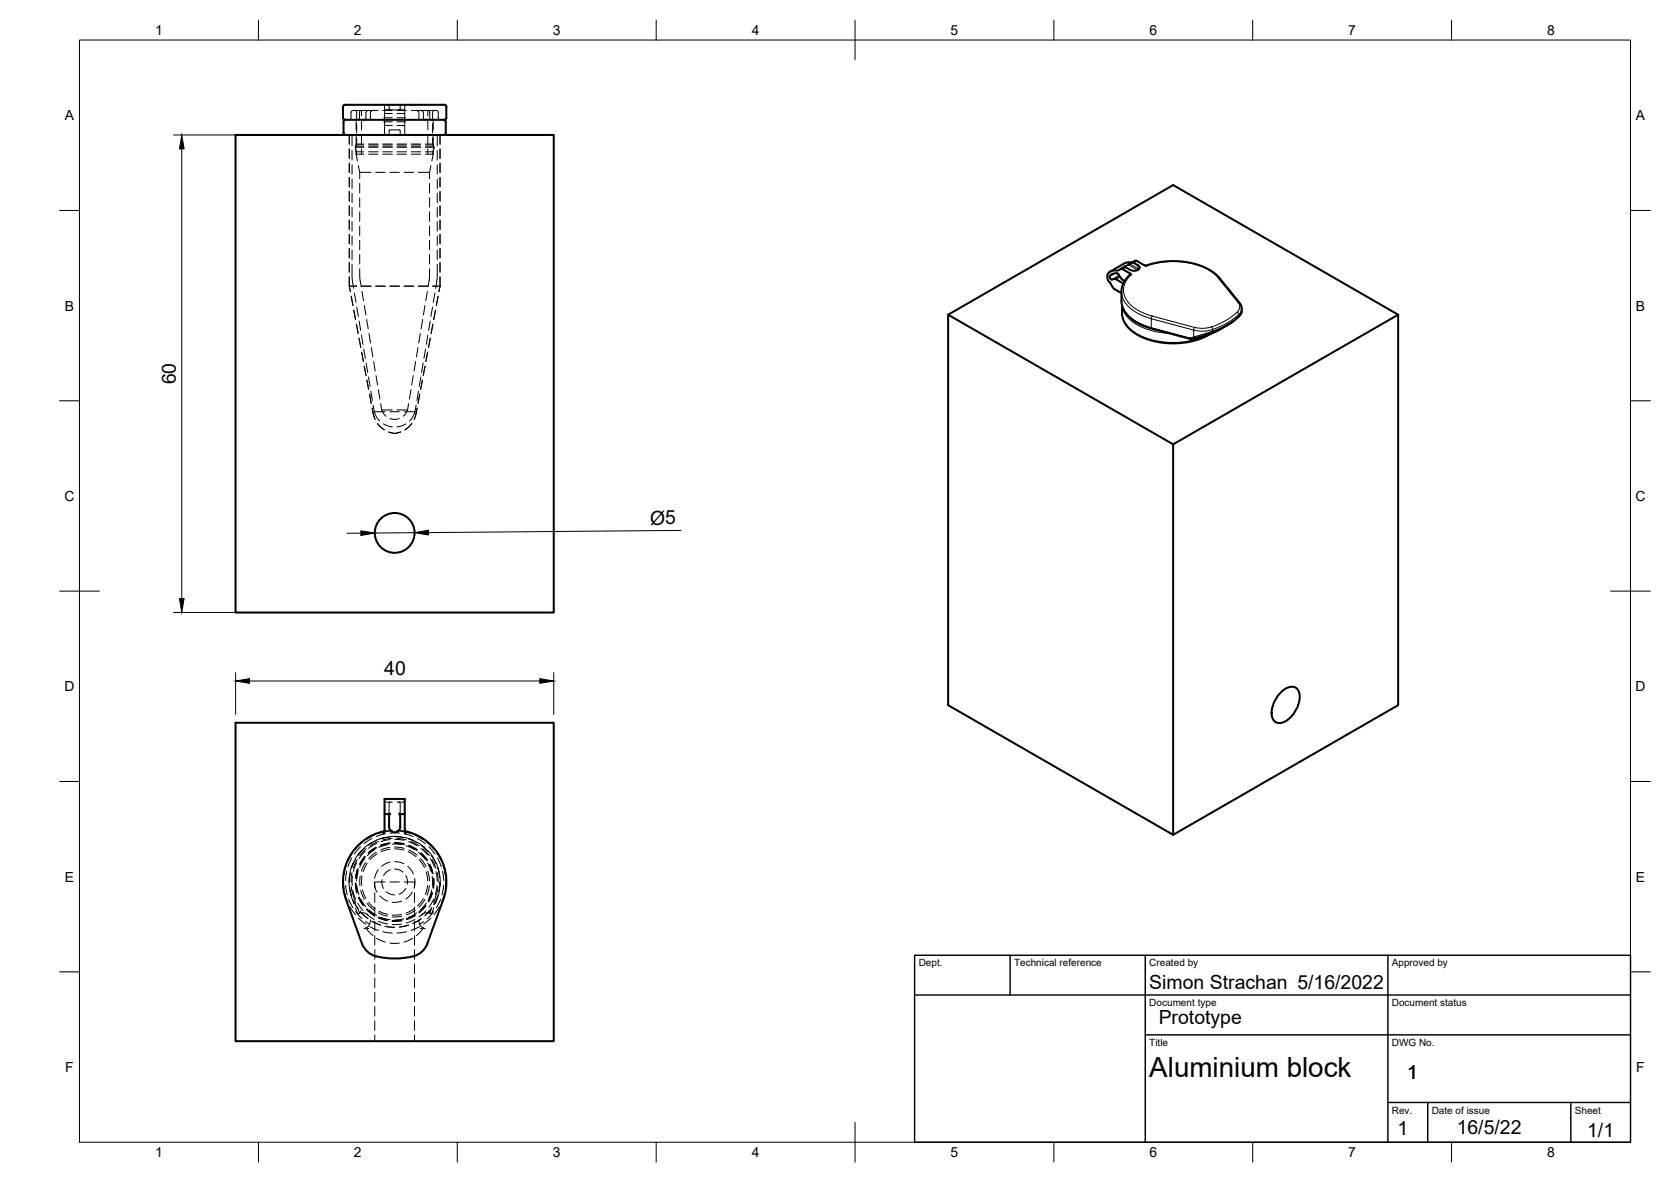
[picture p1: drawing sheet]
<svg xmlns="http://www.w3.org/2000/svg" width="420mm" height="297mm" viewBox="0 0 420 297" stroke-linecap="round" stroke-linejoin="round" font-family="sans-serif">
<!-- layer: Visible -->
<g fill="none" stroke="#000" stroke-width=".51">
<path d="M59.2 33.9h80v120h-80zM86.9 30.1l-.4 .2-.1 .3v2.8l.1 .3 .4 .2M93.3 27.8h.1M105.1 27.8h.1M111.6 30.1l.4 .2 .1 .3v2.8l-.3 .4-.2 .1M112.2 26.8v2.8M112.2 26.8l-.2-.4-.3-.1h-24.9l-.5 .3-.1 .2v2.8l.1 .2 .4 .3h25l.3-.1 .2-.4M238.4 79.1l56.6-32.6 56.6 32.6v98.1l-56.6 32.6M279 69.4l.2 .6 .4 .3M279.2 71.1l1.1 1.6M280.2 70.1l.4 .1M280.2 70.1l-.7 .2"/>
<path d="M280.2 72.7l1.8 1M280.6 70.2l1.8 1M281.3 69l.4 .8M281.3 69a1.67 1.67 0 0 0-1.7-.1l-.6 .6M281.7 69.7l1.1 .9M281.8 67.6l-.7 .4-1.8 .2-.7 .5-.2 1.2 .3 .7 .5 .6M281.8 67.6l.5 .1 1.9 1.1 .2 .3M282 67.4v.1M282.1 76.8l.1 2.9 .9 2 1.1 1.1 1.1 .9 3.1 1.5 3.7 .9 4.5 .1 3.6-.6 2.3-.7 1.8-.9M283.8 66.5h-.2M283.8 66.4h.1M284.1 69.1l-1.3 1.4-.7 1.7-.1 3.8 .3 1.3 .9 1.6 1.3 1.2 2 1.3 2.4 1 10.8 2.8 3.5-.9 3.6-1.5 4-2.6 1-1 .4-.8"/>
<path d="M284.6 66l-.8 .5M284.6 66h.3l1.3 .7a.61 .61 0 0 1 .4 .5 .61 .61 0 0 1-.4 .6l-.8 .2a3.4 3.4 0 0 1-2.5-.9l-1.1 .5M284.7 65.9l-1.8 .2-3.8 2.2M285.4 65.5l-.8 .5M285.4 65.5l.5 .1M285.9 65.6l1.9 1.1 .5 .1M288.1 66.8l3.6-.9 4.2-.3 4.1 .6 3.1 1.1 1.9 1.1 1.6 1.5 5.2 6.4 .4 1v1M351.6 79.1l-56.6 32.6v98.1l-56.6-32.6v-98.1l56.6 32.6M322 174a3.3 3.3 0 0 1 3.8-1.2 3.3 3.3 0 0 1 .8 3.9 6.9 6.9 0 0 1-4.7 5 2.1 2.1 0 0 1-2.2-2.5l.5-2.4 .8-1.5zM59.2 181.6h80v80h-80zM96.4 209.5l.3-.6v-8.1h5.1v8.1l.2 .6M96.7 204.6h1.3"/>
<path d="M96.7 208.7v.1a13.1 13.1 0 0 0-9.7 17.3l4 11a5.6 5.6 0 0 0 5.4 3.6 17 17 0 0 0 8.8-.9 5.1 5.1 0 0 0 2.3-2.7l3.9-11a13 13 0 0 0-9.6-17.3v-.1M98 204.5l-.2 1.5a4.2 4.2 0 0 0 .3 2.6 1.41 1.41 0 0 0 1.6 .5 1.41 1.41 0 0 0 .9-1.4l-.1-3.2M98 204.6h.1M98.1 204.5l-.1 .1M100.4 204.5l.1 .1M100.5 204.6h1.3M100.5 204.6h.1"/>
<circle cx="99.2" cy="133.9" r="5"/>
</g>
<!-- layer: Hidden -->
<g fill="none" stroke="#000" stroke-width=".25">
<path d="M87.8 33.9v2.3M87.8 37.4v2.4M88.5 33.9v2.7M88.5 37.8v2.4M89.2 27.8l.3 .1 .2 .4v1.6M89.3 36.9l2.2 .1h-2.1M89.5 36.4h2M89.5 38.1h2M89.5 38.7h2M89.5 36.4l-.2 .5 .2 1.2M89.5 30.1v2.6M89.5 33.9v2.5"/>
<path d="M89.5 38.1v.6M89.5 38.7l.4 1.7M89.7 36.2h1.8M89.7 36.2l-.3 .8 .3 1.7M89.7 31v2.4M89.7 34.6v1.6M90.7 27.8l-2.3 .1-.1 .3-.1 1.6-.4 .3M90.9 27.8v1.3M90.9 30.3v2.3M90.9 33.9v2.3M90.9 37.4v1.3M92.7 36.2h2.4"/>
<path d="M92.7 37h2.4M92.7 36.4h2.4M92.7 38.1h2.4M92.7 38.7h2.4M92.7 27.8h-2.1l-.2 .4v1.5l-.4 .4M93.6 27.8l-.5 .4v1.9M95.1 27.8l-2.8 .1-.3 .3v1.6l-.5 .3M96.2 27.8h2.4M96.2 36.2h2.4M96.2 37h2.4M96.2 36.4h2.4M96.2 38.1h2.4"/>
<path d="M96.2 38.7h2.4M96.5 29.6h2.1M96.5 30.6h2.1M96.7 26.3v7.6M96.7 27.6h1.4M96.7 28.5h1.9M96.7 31.5h1.9M97.8 33.9v-1l.2-.3h2.5l.1 .3v1M97.8 26.3v1.1l.2 .2h2.4l.2-.2v-1.1M98.1 32.6h.1M99.8 29.6h2.2M99.8 30.6h2.2"/>
<path d="M99.8 27.8h2.4M99.8 36.2h2.4M99.8 37h2.4M99.8 36.4h2.4M99.8 38.1h2.4M99.8 38.7h2.4M99.8 28.5h2M99.8 31.5h2M101.8 26.3v7.6M101.8 27.6h-1.4M103.4 27.8l2.8 .1 .2 .3 .1 1.6 .4 .3M103.4 36.2h2.4"/>
<path d="M103.4 37h2.4M103.4 36.4h2.4M103.4 38.1h2.4M103.4 38.7h2.4M104.8 27.8l.5 .4v1.9M105.7 27.8h2M107 36.2h1.8M107 36.4h1.9M107 38.1h1.9M107 38.7h1.9M107.6 27.8v1.3M107.6 30.3v2.3"/>
<path d="M107.6 33.9v2.3M107.6 37.4v1.3M108.5 30.1l-.4-.4v-1.5l-.4-.4 2.3 .1 .2 .3v1.6l.5 .3M108.8 31v2.4M108.8 34.6v1.6M108.8 36.2l.3 .8M108.9 36.4l.2 .5M108.9 30.1v2.6M108.9 33.9v2.5M108.9 38.1v.6M108.9 38.7l-.3 1.7M109.1 37l-.3 1.7"/>
<path d="M109.1 36.9l-2.1 .1h2.1M109.1 36.9l-.2 1.2M109.3 27.8l-.3 .1-.2 .4v1.6M109.9 33.9v2.7M109.9 37.8v2.4M110.6 33.9v2.3M110.6 37.4v2.4M87.8 41v2.4M87.8 44.6v2.4M87.8 48.1v2.4M87.8 51.7v2.4M87.8 55.3v2.4"/>
<path d="M87.8 58.9v2.3M88.5 41.4v2.4M88.5 45v2.4M88.5 48.5v2.4M88.5 52.1v2.4M88.5 55.7v2.4M88.5 59.3v2.3M90.1 41.6l.3 1.7M90.4 43.3h2.9M90.4 43.3v1.6M90.4 46.1v2.4M90.4 49.7v2.4"/>
<path d="M90.4 53.2v2.4M90.4 56.8v2.4M94.5 43.3h2.3M98 43.3h2.4M101.6 43.3h2.4M105.2 43.3h2.8M108 43.3v1.6M108 46.1v2.4M108 49.7v2.4M108 53.2v2.4M108 56.8v2.4M108.4 41.6l-.4 1.7"/>
<path d="M109.9 41.4v2.4M109.9 45v2.4M109.9 48.5v2.4M109.9 52.1v2.4M109.9 55.7v2.4M109.9 59.3v2.3M110.6 41v2.4M110.6 44.6v2.4M110.6 48.1v2.4M110.6 51.7v2.4M110.6 55.3v2.4M110.6 58.9v2.3"/>
<path d="M87.8 71.9h1.9M87.8 62.4v2.4M87.8 66v2.4M87.8 69.6v2.3M87.8 71.9l.3 1.4M88.3 74.5l.5 2.3M88.5 66.4a20.7 20.7 0 0 0 .4 6.1M88.5 62.8v2.4M89 78l.4 2.3M89.1 73.6l.4 2.4M89.7 77.2l.4 2.3M90.4 67.5l.1 2.3 .3 2.3"/>
<path d="M90.4 60.4v2.4M90.4 64v2.3M90.9 71.9h2.4M91 73.2l.4 2.4M91.6 76.8l.4 2.3M94.5 71.9h2.3M98 71.9h2.4M101.6 71.9h2.4M105.2 71.9h2.4M106.8 76.8l-.3 2.3M107.4 73.2l-.3 2.4M108 67.5v2.3l-.4 2.3"/>
<path d="M108 60.4v2.4M108 64v2.3M108.8 71.9h1.8M108.8 77.2l-.4 2.3M109.3 73.6l-.4 2.4M109.5 78l-.4 2.3M109.9 66.4a20.7 20.7 0 0 1-.4 6.1M109.9 62.8v2.4M110.2 74.5l-.5 2.3M110.6 62.4v2.4M110.6 66v2.4M110.6 69.6v2.3"/>
<path d="M110.6 71.9l-.2 1.4M89.6 81.5l.5 2.3M90.3 85l.4 2.3M90.3 80.7l.4 2.3M90.9 84.2l.4 2.4M90.9 88.5l.5 2.4M91.5 87.7l.4 2.4M91.6 92l.4 2.3M92.1 91.3l.4 2.3M92.2 80.3l.4 2.3M92.2 95.5l.5 2.4M92.6 94.8l.4 2.3"/>
<path d="M92.8 83.8l.4 2.4M92.9 99l.4 2.4M93.2 98.3l.4 2.4M93.4 87.3l.3 2.4M94 90.9l.3 2.3M94.6 94.4l.3 2.3M95.1 97.9l.4 2.4M103.3 97.9l-.4 2.4M103.9 94.4l-.4 2.3M104.5 90.9l-.4 2.3M105.1 87.3l-.4 2.4M105.2 98.3l-.4 2.4"/>
<path d="M105.5 99l-.4 2.4M105.7 83.8l-.4 2.4M105.8 94.8l-.4 2.3M106.2 95.5l-.4 2.4M106.3 80.3l-.4 2.3M106.4 91.3l-.4 2.3M106.9 92l-.5 2.3M107 87.7l-.4 2.4M107.5 88.5l-.4 2.4M107.6 84.2l-.4 2.4M108.2 80.7l-.4 2.3M108.2 85l-.5 2.3"/>
<path d="M108.8 81.5l-.4 2.3M93.6 102.6l.7 2.8M93.8 101.8l.3 1.7M94.1 103.5h2.7M94.1 103.5l.5 1.2 .9 1.1M94.9 106.4l1.7 1.6M95.7 101.4a4.1 4.1 0 0 0 1.3 3.2M96 103h2.6M96.4 106.5l1.2 .6 1 .2M97.7 108.5l.1 .1a3.2 3.2 0 0 0 2.9-.1M98 103.5h2.4M98.1 105.2l.9 .2 1.4-.2"/>
<path d="M99.8 103h2.7M101.6 103.5h2.8M102 106.5l-1.2 .6-1 .2M102.5 103l-.5 .9-.6 .7M102.7 101.4l-.2 1.6M103.5 106.4l-1.7 1.6M104.4 103.5l-.6 1.2-.8 1.1M104.6 101.8l-.2 1.7M104.9 102.6l-.8 2.8M87.1 217.5l-.6 2.3M87.2 218.9l-.3 2.4M88.1 219.3l-.3 2.3"/>
<path d="M88.5 215.6l-1 2.2M88.5 219.3l-.2 2.4M88.7 214.3l-1.2 2.1M88.8 216.9l-.8 2.2M89.4 215.9l-1 2.2M89.7 216.8l-.9 2.2M89.8 216l-1 2.2M89.9 218.3l-.5 2.4 .6-2.3M90 219l-.3 2.4M90.1 218.4l-.5 2.3M90.6 212.8l-1.5 1.8M90.8 213.9l-1.5 1.9"/>
<path d="M91.1 211.7l-1.7 1.7M91.6 215.9l-1.2 2M91.6 213.2l-1.6 1.7M91.7 215.2l-1.3 2M91.8 215.2l-1.4 2M91.8 214l-1.5 1.8M91.9 215.3l-1.3 2M91.9 216.7l-1 2.2M92.1 213.3l-1.6 1.7M92.3 217l-1 2.1M93.5 210.7l-2 1.3M93.5 211.7l-1.9 1.4"/>
<path d="M94.1 209.9l-2.1 1.1M94.2 213.5l-1.8 1.5M94.6 212.9l-2 1.4M94.6 213l-2 1.3M94.6 214.2l-1.9 1.6M94.6 211.2l-2.1 1.2M94.7 213.1l-2 1.4M94.7 211.9l-2 1.3M94.8 214.6l-1.8 1.5M95.1 218.6l-.6 1-.3 1.1M95.2 211.5l-2.1 1.1M95.7 212.4l2.3-.5z"/>
<path d="M96.5 209.1l-1.3 .3M96.5 209.1h.1M96.7 208.9l-.3 .7M96.7 208.8l-.2 .3M96.7 201.6h1.9M96.9 210.4l-2.3 .7M96.9 209.5l-2.3 .7M97.5 212.3l-2.3 .7M97.8 207.8a1.45 1.45 0 0 0 .9 1.4M98 212.9l-2.3 .7M98 209.4h2.4M98 210.2h2.4"/>
<path d="M98.1 201.6l-.3 .3v2.9M98.1 212l-2.4 .6M98.1 211l-2.3 .5M98.1 216.6l-.8 .3-1.4 .8M98.1 210.3l-2.4 .5M98.1 213.4l-2.2 .6M98.1 201.5v.1M98.1 218.6l-.8 .4-.9 1M98.6 208.7l-2.1 .2M98.6 208.8l-2.1 .3M98.6 210.7l-2.3 .4M98.6 212.1l2.4 .2"/>
<path d="M99.2 211.8l2.4 .3M99.2 213.3l2.3 .3M99.2 211.7l2.4 .3M99.2 211.9l2.4 .3M99.2 210.9l2.4 .3M99.2 212.9l2.4 .3M99.2 216.5l1.3 .2 1 .4M99.2 218.4l1.1 .2 1 .6M99.2 210.2l2.4 .3M99.8 208.7l2.2 .2M99.8 208.8l2.2 .3M99.8 210.7l2.4 .4"/>
<path d="M99.8 201.6h2M100.4 201.5v.1M100.4 201.6l.2 .3v2.9M100.6 207.8a1.45 1.45 0 0 1-.8 1.4M101.6 210.4l2.2 .7M101.6 209.5l2.3 .7M101.8 208.9l.2 .7M101.8 208.8l.2 .3M102 209.1h.1M102 209.1l1.2 .3M102.1 212.5l2.1 1M102.5 217.7l.8 .7 .6 1.2"/>
<path d="M102.6 214l2 1.3M102.7 211.5l2.1 1M102.7 212.6l2.1 1.1M102.7 210.8l2.2 1M102.8 212.5l2.1 1.1M102.8 212.4l2.1 1.2M102.8 213.6l2.1 1.3M103.3 211.5l2.1 1.1M104.3 209.9l2.1 1.1M104.9 211.7l1.9 1.3M105 210.7l2 1.3M105.2 214.2l1.6 1.7"/>
<path d="M105.4 216.1l1.3 1.9M105.7 215.8l1.4 2M105.8 214.5l1.5 1.8M105.8 213.2l1.7 1.6M105.9 214.4l1.5 1.8M105.9 214.3l1.6 1.9M105.9 212.4l1.8 1.6M106.3 213.3l1.7 1.7M107.1 219.1l.4 2.3M107.4 211.7l1.7 1.7M107.5 216.9l.9 2.1M107.6 218.9l.4 2.4"/>
<path d="M107.7 213.9l1.4 1.9M107.8 212.8l1.6 1.8M107.9 217.3l.8 2.3M108.1 217.3l.7 2.2M108.1 217.2l.8 2.3M108.2 215.8l1.1 2.1M108.5 215l1.1 2M108.6 216l1 2.2M109.6 219l.3 2.3M109.7 216.9l.7 2.2M109.8 214.3l1.2 2.1M109.9 219.3l.3 2.4"/>
<path d="M110 215.6l1 2.2M110.1 218.1l.5 2.4M111.3 219l.3 2.3M111.4 217.5l.6 2.3M86.4 221l.1 2.4M86.7 224.5l.8 2.3M86.9 222.5l.4 2.3M87.7 226l1 2.1M87.8 220.3v2.4M87.9 222.8l.5 2.4M88 223.8l1 3.3M88 227.9l1.3 1.9"/>
<path d="M88.3 222.8l.3 1.7 .9 2.4M88.6 220.2v2.3M88.7 223.7l.7 2.2M88.8 226.3l1.2 2M89.3 221.9l.4 2.4M89.4 229.1l1.6 1.7M89.4 221.9l.3 2.4M89.5 221.9l.4 2.4M89.7 222.5l.5 2.3M89.9 228l.5 1.5-.4 .2-.6-1.5M89.9 227l1.4 1.9M90.1 225.5l1.2 2.1"/>
<path d="M90.1 230.7l1.8 1.5M90.1 225.5l1.3 2.1M90.3 225.4l1.2 2.1M90.6 220.1l-.1 2.5M90.7 225.9l1.3 2M90.7 223.8l.9 2.2M90.7 228.9l-.3 .6 1.1-.1 1.1 .7M90.8 229.3l1.7 1.6M91 220.2v2.3M91.1 223.6l.9 2.2M91.9 231.6l1 .7M92.1 228.5l1.9 1.6"/>
<path d="M92.2 228.5l1.8 1.5M92.2 229.7l1.9 1.4M92.3 228.4l1.8 1.5M92.3 227l1.7 1.8M92.7 226.8l1.6 1.6M92.7 233.3l-.7-.1 1.7 1.9M92.8 228.7l1.9 1.4M93 232.9l2.1 .9M93.1 231.2a1.99 1.99 0 0 1-1.4 2.1l-.2 .1M93.5 231.5l2.2 1M94.1 221.9l.3 1.5 .4 .8M94.2 224.4v2.4"/>
<path d="M94.2 228v2.3M94.2 231.5v2.4M94.2 235.1v2.4M94.2 238.7v2.4M94.7 235.8l2.2 1M95.1 230.6l2.3 .8M95.1 230.6l2.3 .7M95.1 229.4l2.3 .8M95.2 230.4l2.2 .8M95.2 231.6l2.3 .6M95.3 229l2.2 .8M95.5 225.2l.9 .7 1.1 .5"/>
<path d="M95.8 230.6l2.3 .5M96.1 221.1v1.2l.3 1M96.3 234.2l2.3 .3M96.8 232.8l2.4 .2M96.8 221.6h-2.6v1.6M97.1 224.1l.9 .5 1.2 .3M98 237h2.4M98 221.6h2.4M100.9 229.8l-2.3 .1M101 226.5l-1.4 .3-1-.1M101 232.2l-2.4 .1M101 231.2l-2.4 .1"/>
<path d="M101 231.3l-2.4 .2M101 231.4l-2.4 .1M101 230.2l-2.4 .2M101.6 230.9l-2.4 .3M101.6 221.6h2.6v1.6M102 220l.4 1.3v.9M102 223.3l-.6 .8-1.1 .6M102.2 234.1l-2.4 .4M102.7 232.5l-2.3 .5M103.7 224.2l-.7 .9-1 .8M103.8 235.8l-2.2 1M104.1 228.4l-2 1.1"/>
<path d="M104.2 224.4v2.4M104.2 228v2.3M104.2 231.5v2.4M104.2 235.1v2.4M104.2 238.7v2.4M104.3 220.8v1.3l-.2 1M104.3 229.9l-2.1 1M104.3 231.1l-2.2 .9M104.4 228.8l-2.2 1.1M104.4 230l-2.2 1M104.4 230.1l-2.2 1M104.8 229.4l-2.1 1.2"/>
<path d="M105.3 231.2l.3 1.2 .8 .8M105.5 232.9l-2.2 .9M105.9 230.9l-2.1 1.2M106.4 233.2l-1.7 1.9M106.4 233.2l-.7 .1M106.4 233.2l.5 .2M106.4 225.8l-1.4 1.8M106.5 231.6l-1 .7M106.8 226l-1.5 2M107 227.5l-1.7 1.7M107.1 227.6l-1.7 1.7M107.1 228.9l-1.8 1.5"/>
<path d="M107.1 227.6l-1.7 1.8M107.2 226.9l-1.5 1.8M107.5 222.5l-.6 2.3M108 222.6l-.6 2.3M108.3 230.7l-1.8 1.5M108.4 228.4l-1.6 1.7M108.5 223.7l-.7 2.2M108.6 224.3l-1 2.2M108.6 228l-.5 1.5-.4-.6M108.6 220.2l.1 2.3M108.7 224.4l-.9 2.2M108.8 224.4l-1 2.2"/>
<path d="M108.9 220.8l-.1 2.3M109 223.2l.1-2.5-.1 2.5M109 226l-1.1 2M109.1 228.2l-.6 1.5-.2-.1a1.87 1.87 0 0 0-2.5 .5M109.1 229.1l-1.7 1.8M109.9 222.5l-.4 2.3M110.1 225.2l-1 2.1M110.1 222.9l-.3 1.6-.8 2.4M110.5 227.8l-1.4 2M110.5 223.8l-1 3.3M110.6 220.3l.1 2.4M110.6 221.6l-.2 2.4"/>
<path d="M110.8 226l-1.1 2.1M111.5 222.5l-.4 2.4M111.7 224.5l-.7 2.3M112.1 221l-.1 2.4M94.2 242.2v2.4M94.2 245.8v2.4M94.2 249.4v2.4M94.2 252.9v2.4M94.2 256.5v2.4M104.2 242.2v2.4M104.2 245.8v2.4M104.2 249.4v2.4"/>
<path d="M104.2 252.9v2.4M104.2 256.5v2.4M94.2 260.1v1.5M104.2 260.1v1.5"/>
</g>
<!-- layer: Visible -->
<g fill="#000">
<circle cx="96.5" cy="209.1" r=".25"/>
<circle cx="102" cy="209.1" r=".25"/>
</g>
<!-- layer: Visible Narrow -->
<g fill="none" stroke="#000" stroke-width=".25">
<path d="M280.4 68.7l-1.4 .8M281.4 69.2l-1.9 1.1M281.5 69.3l-1.3 .8M281.6 69.6l-1 .6M282 75.5a6.7 6.7 0 0 0 4.1 5.5l3.4 1.3M282 73.3a6.7 6.7 0 0 0 4.1 5.5l3.4 1.3M282.1 78.7a6.6 6.6 0 0 0 4.2 5.4 20.4 20.4 0 0 0 17.1 .2M282.2 76.8a7.6 7.6 0 0 0 5.2 5.6 19.1 19.1 0 0 0 6.6 1.4M283.1 67.2l-.8 .5M283.7 66.5l2.3 1.3 .1-.3M283.7 66.5l-1 .6M283.7 66.5l-1.7 .9"/>
<path d="M283.8 66.5h-.1M284 69.1h.1M284.1 66.3l2 1.2M284.1 69.1h.3a4.8 4.8 0 0 0 .1 7.7l2.3 1.5 2.9 1.1M284.2 68.7l-.2 .4M285.9 65.6l-.8 .5M286 67.8l.1 .1M286.1 66.7v.8M286.2 67.5l.2 .1M288.1 66.8h.2M288.4 66.8a19.5 19.5 0 0 1 16.2 1.5l1.7 1.5M289.7 79.4l10.7 2.9"/>
<path d="M289.7 79.4l-.2 .7M306.3 69.9l5 6.1M306.3 69.9h.4M311.3 76a1.71 1.71 0 0 1-.2 2.5M311.3 76l.4 .1M311.4 79.7l.1-.3a18.2 18.2 0 0 1-6.6 3.8M311.5 79a17.1 17.1 0 0 1-8.6 4.2l-2.8-.2M311.5 79l-.5-.6a16.9 16.9 0 0 1-6.4 3.8M312.2 78.3l-.7 1.1v-.4M312.2 77.5l-.2 .8-.5 .7M289.5 80.1v2.2M289.5 80.1l10.6 2.9"/>
<path d="M289.5 82.3l9.4 2.6M289.5 82.4l.1 .2M298.9 84.9l.5 .3M298.9 84.9l.1 .2M299 85.1l.4 .1M299 85.1h.1M299.4 85.2h.1M299.5 84.9h-.3M299.5 84.9l.4 .2M299.7 85.1l-.3 .1M299.8 85.1l-.4 .1M299.9 85.1v.1"/>
<path d="M300.1 84.7l-.6 .2M300.1 83v1.7M300.2 84.7l.3 .2M300.4 82.3l-.3 .7M300.5 84.9l-.7 .2M304.6 82.1l.3 1.1M304.7 82.1l-2.5 .4-1.8-.2M304.9 83.4h.1M304.9 83.2l-4.8 1.5M304.9 83.2l-.1 .3M307 82.7a25.3 25.3 0 0 1-7.2 2.5M308.5 81.8l-3.1 1.4-4.9 1.7"/>
</g>
<circle cx="284.1" cy="69" r=".11" fill="#000" stroke="#000" stroke-width=".25"/>
<!-- layer: Visible -->
<circle cx="282.9" cy="67" r=".24" fill="#000" stroke="#000" stroke-width=".25"/>
<!-- layer: Border -->
<g fill="none" stroke="#000" stroke-width=".25">
<path d="M20 10.1h390v276.9h-390zM65 5.1v5M115 5.1v5M165 5.1v5M215 5.1v10M265 5.1v5M315 5.1v5M365 5.1v5M15 52.9h5M410 52.9h5M15 100.7h5M410 100.7h5"/>
<path d="M15 148.6h10M405 148.6h10M15 196.4h5M410 196.4h5M15 244.2h5M410 244.2h5M65 287v5M115 287v5M165 287v5M215 282.1v9.9M265 287v5M315 287v5"/>
<path d="M365 287v5"/>
</g>
<!-- layer: TitleBlock -->
<path d="M230 240.1h180v46.9h-180zM230 250h180M254 240.1v9.9M288 240.1v46.9M349 240.1v46.9M288 260.1h122M349 277.1h61M359 277.1v9.9M395 277.1v9.9" fill="none" stroke="#000" stroke-width=".36"/>
<!-- layer: Dimensions -->
<path d="M43.6 33.9h93.5M45.7 37.4v113M90.7 134h-3.5M104.2 133.9h-10M171.2 133.3l-63.5 .5M43.6 153.9h93.5M59.2 169v10.5M62.7 171.1h73M139.2 169v10.5" fill="none" stroke="#000" stroke-width=".25"/>
<path d="M45.7 33.9l.6 3.5h-1.2zM90.7 133.4l3.5 .5-3.5 .7zM104.2 133.9l3.5-.6v1.1zM45.1 150.4h1.2l-.6 3.5zM59.2 171.1l3.5-.6v1.2zM135.7 170.5l3.5 .6-3.5 .6z" fill="#000" stroke="#000" stroke-width=".25"/>
<text font-size="7" x="289" y="270.6">Aluminium block</text>
<g font-size="4.9">
<text x="44.2" y="96.6" transform="rotate(-90 44.2 96.6)">60</text>
<text x="163.5" y="131.8" transform="rotate(-1 163.5 131.8)">Ø5</text>
<text x="96.6" y="169.7">40</text>
<text x="289" y="248.5">Simon Strachan 5/16/2022</text>
<text x="291.3" y="257.3">Prototype</text>
<text x="353.8" y="271.1">1</text>
<text x="351.4" y="285.2">1</text>
<text x="366.3" y="285.1">16/5/22</text>
<text x="399.1" y="285.7">1/1</text>
</g>
<g font-size="3.5">
<text x="39" y="8.8">1</text>
<text x="89" y="8.8">2</text>
<text x="139" y="8.8">3</text>
<text x="189" y="8.8">4</text>
<text x="239" y="8.8">5</text>
<text x="289" y="8.8">6</text>
<text x="339" y="8.8">7</text>
<text x="389" y="8.8">8</text>
<text x="16.3" y="30.2">A</text>
<text x="411.3" y="30.2">A</text>
<text x="16.3" y="78">B</text>
<text x="411.3" y="78">B</text>
<text x="16.2" y="125.9">C</text>
<text x="411.2" y="125.9">C</text>
<text x="16.2" y="173.7">D</text>
<text x="411.2" y="173.7">D</text>
<text x="16.3" y="221.6">E</text>
<text x="411.3" y="221.6">E</text>
<text x="16.4" y="269.4">F</text>
<text x="411.4" y="269.4">F</text>
<text x="39" y="290.8">1</text>
<text x="89" y="290.8">2</text>
<text x="139" y="290.8">3</text>
<text x="189" y="290.8">4</text>
<text x="239" y="290.8">5</text>
<text x="289" y="290.8">6</text>
<text x="339" y="290.8">7</text>
<text x="389" y="290.8">8</text>
</g>
<g font-size="2.5">
<text x="231" y="242.9">Dept.</text>
<text x="255" y="242.9">Technical reference</text>
<text x="289" y="242.9">Created by</text>
<text x="350" y="242.9">Approved by</text>
<text x="289" y="252.8">Document type</text>
<text x="350" y="252.8">Document status</text>
<text x="289" y="262.9">Title</text>
<text x="350" y="262.9">DWG No.</text>
<text x="350" y="279.9">Rev.</text>
<text x="360" y="279.9">Date of issue</text>
<text x="396" y="279.9">Sheet</text>
</g>
</svg>
